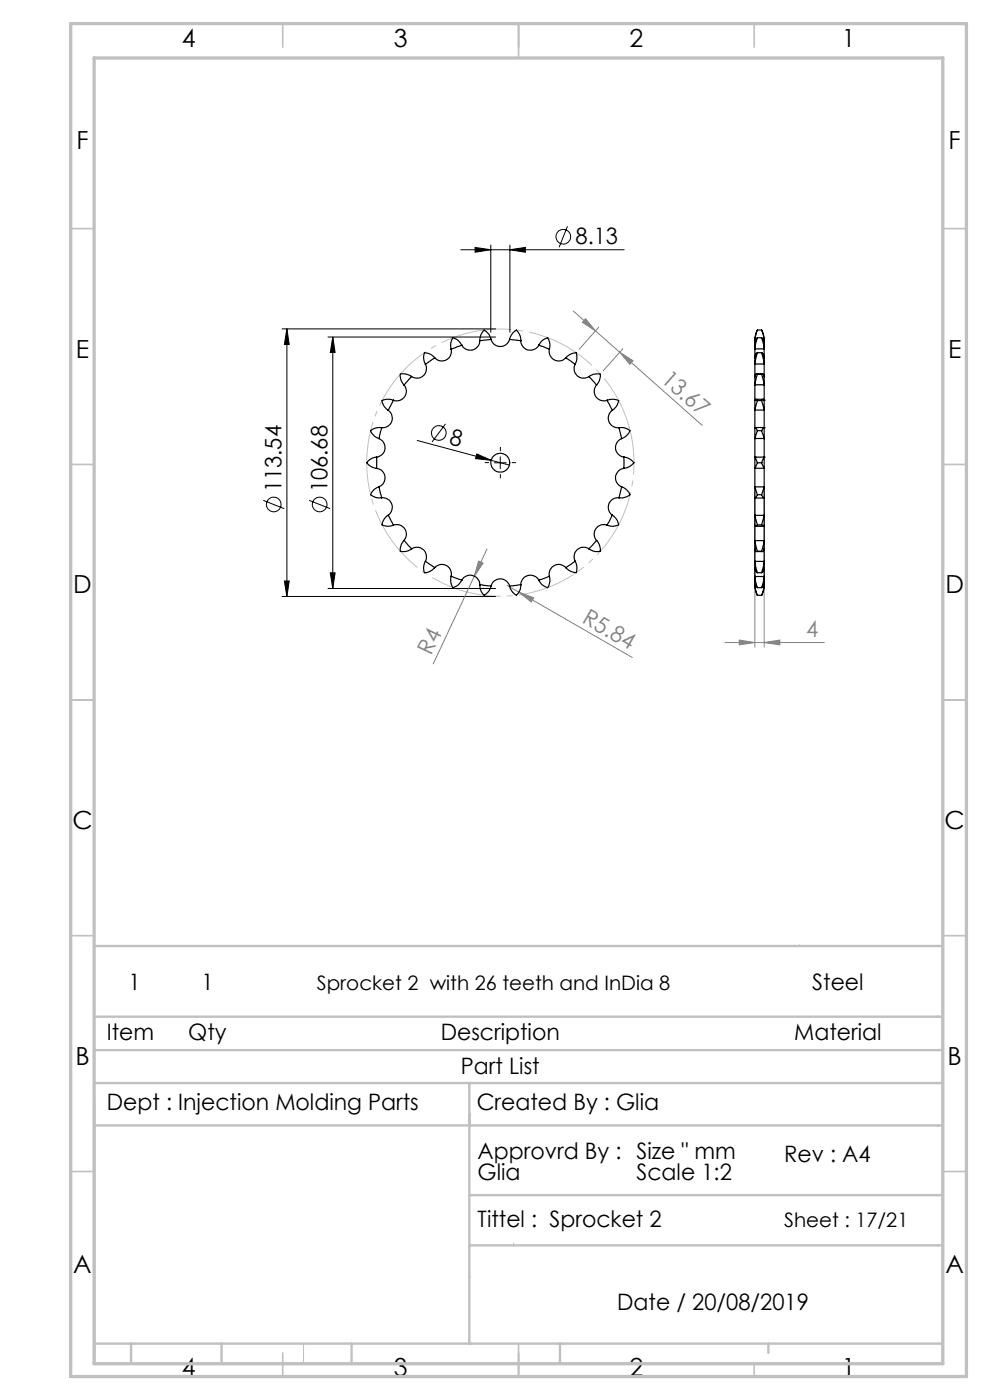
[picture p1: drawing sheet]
<svg xmlns="http://www.w3.org/2000/svg" width="210mm" height="297mm" viewBox="0 0 210 297" stroke-linecap="round" stroke-linejoin="round" font-family="sans-serif">
<g fill="none" stroke="#000" stroke-width=".21">
<path d="M97.8 53h34.6M100.8 52.5l3.3 .5-3.3 .5zM104.1 52v18.5M108.2 53l3.2-.5v1zM108.2 52v18.5M120.4 48l-1.8 4.5M59.8 69.8h45.3M60.9 69.8v56.7M60.9 69.8l.4 3.3h-1zM69.6 71.5h35.5M70.6 71.5v53.3M70.6 71.5l.5 3.3h-1z"/>
<path d="M88.5 93.4l15.7 4.2M94.5 89.9l-2.8 3.9M101.1 96.3l3.1 1.3-3.3-.3zM104.2 97.6l3.9 1.1M104.9 98.2h2.5M106.1 96.9v2.5M55.8 106.1l4.5 1.8M65.6 106.1l4.4 1.8M59.8 126.5h45.3M60.3 123.3h1l-.4 3.2zM69.6 124.8h35.5M70.1 121.5h1l-.5 3.3z"/>
<circle cx="119.5" cy="50.2" r="1.55"/>
<circle cx="93.1" cy="91.9" r="1.56"/>
<circle cx="58.1" cy="107" r="1.55"/>
<circle cx="67.8" cy="107" r="1.55"/>
</g>
<path d="M133.2 89.9a28.3 28.3 0 0 0-47.4-11.5 28.3 28.3 0 0 0 13 47.1 28.3 28.3 0 0 0 34.8-34.2l-.4-1.4" fill="none" stroke="#c0c0c0" stroke-width=".21" stroke-dasharray="15.2 1.3 1.3 1.3" stroke-dashoffset="4.3" stroke-linecap="butt"/>
<g fill="none" stroke="#808080" stroke-width=".21">
<path d="M121.6 66l4.7 4.2M124.2 67.6l2.1 2.6-2.8-1.8zM126.3 70.2l22.6 20M127 69.4l-4.1 4.7M131.4 74.7l2.9 1.8-.7 .8zM132.1 74l-4.1 4.6M101.5 119l1 .4-1.9 2.8zM103.3 116.5l-11.4 24.3M160.1 104.3v33M162.1 104.3v33M107.6 124.2l2.5 1.4M110.1 125.6l3.1 1.2-.5 .9z"/>
<path d="M110.1 125.6l24 13.9M153.8 136.3h21.1M156.8 135.8l3.3 .5-3.3 .5zM162.1 136.3l3.3-.5v1z"/>
</g>
<path d="M103.6 98.1h-.7M106.1 95.6v-.7M108.6 98.1h.8M106.1 100.6v.8" fill="none" stroke="#000" stroke-width=".21" stroke-dasharray="15.2 1.3 1.3 1.3"/>
<path d="M169.6 200.4l.2 .3M99.6 229.8v23.7M108.9 263.7v.7M64.4 285v4.3" fill="none" stroke="#c0c0c0" stroke-width=".21"/>
<g fill="none" stroke="#c0c0c0" stroke-width=".35">
<path d="M60 5v5M110 5v7.3M160 5v5M15 48.5h5M200 48.5h5M15 98.5h5M200 98.5h5M15 148.5h5M200 148.5h5M15 198.5h5M200 198.5h5M15 248.5h5"/>
<path d="M200 248.5h5M60 287v5M110 285v7M160 289.3v2.7"/>
</g>
<g fill="none" stroke="#c0c0c0" stroke-width=".5">
<path d="M20 215.7h180M20 200.7h180M20 229.8h180M20 234v55.3M20 238.8h180M20 222.8h180M99.6 229.8v55.2M99.6 253.5h100.4M99.6 264.2h100.4M20 285h180M27.8 285v4.3M47 285v4.3"/>
<path d="M74.6 285v4.3M118.8 285v4.3M163 285v2"/>
</g>
<path d="M15 5h190v287h-190zM20 12.3h180v277h-180z" fill="none" stroke="#c0c0c0" stroke-width=".7"/>
<g fill="#000">
<path d="M101.1 96.3l3.1 1.3-3.3-.3z"/>
<path d="M100.8 52.5l3.3 .5-3.3 .5zM108.2 53l3.2-.5v1z"/>
<path d="M60.3 123.3h1l-.4 3.2zM60.9 69.8l.4 3.3h-1zM70.1 121.5h1l-.5 3.3zM70.6 71.5l.5 3.3h-1z"/>
</g>
<g fill="#808080">
<path d="M101.5 119l1 .4-1.9 2.8z"/>
<path d="M110.1 125.6l3.1 1.2-.5 .9z"/>
<path d="M156.8 135.8l3.3 .5-3.3 .5zM162.1 136.3l3.3-.5v1z"/>
<path d="M124.2 67.6l2.1 2.6-2.8-1.8zM131.4 74.7l2.9 1.8-.7 .8z"/>
</g>
<g fill="none" stroke="#000" stroke-width=".25">
<path d="M87.3 79.9l-1.6 1.8M87.3 79.9l-.1-.1a2.43 2.43 0 0 0-2.3-.3 2.85 2.85 0 0 0 .8 2.2M90.2 77.3a2.03 2.03 0 0 1-.4 2.4 2.03 2.03 0 0 1-2.5 .2M92.2 75.9l-2 1.4M92.2 75.9a2.86 2.86 0 0 0-2.2-1.1l-.1 .4a3.1 3.1 0 0 0 .3 2.1M95.7 74.1a2.04 2.04 0 0 1-1 2.2 2.04 2.04 0 0 1-2.5-.4M98 73.2l-2.3 .9M98 73.2l-.1-.1a2.79 2.79 0 0 0-1.8-1.5l-.2 .4a2.8 2.8 0 0 0-.2 2.1M101.8 72.3a2.02 2.02 0 0 1-1.6 2 2.02 2.02 0 0 1-2.2-1.1M104.1 72v-.1a2.82 2.82 0 0 0-1.4-1.9 3.1 3.1 0 0 0-.9 2.3M104.1 72l-2.3 .3M104.1 72a2.04 2.04 0 0 0 2 1.5 2.04 2.04 0 0 0 2-1.5"/>
<path d="M108.1 72l2.4 .3M108.1 72l.1-.5a2.96 2.96 0 0 1 1.3-1.5l.4 .4a2.91 2.91 0 0 1 .6 1.9M110.5 72.3a2.02 2.02 0 0 0 1.5 2 2.02 2.02 0 0 0 2.3-1.1M114.3 73.2l2.2 .9M114.3 73.2a2.7 2.7 0 0 1 1.9-1.6 2.7 2.7 0 0 1 .3 2.5M116.5 74.1a2.04 2.04 0 0 0 1.1 2.2 2.04 2.04 0 0 0 2.4-.4M120 75.9l2 1.4M120 75.9h.1a2.95 2.95 0 0 1 2.1-1.1l.1 .5a2.89 2.89 0 0 1-.3 2M122 77.3a2.04 2.04 0 0 0 .5 2.4 2.04 2.04 0 0 0 2.5 .2M125 79.9l1.5 1.8M125 79.9v-.1a2.82 2.82 0 0 1 2.4-.4v.5a2.98 2.98 0 0 1-.9 1.8M160.1 79.9v1.8"/>
<path d="M160.1 77.3v2.6M160.1 75.9v1.4M160.1 74.1v1.8M160.1 73.2v.9M160.1 72.2v1M160.1 74v.1M160.1 77.2v.1M160.1 77.2h2M160.1 74h2M160.1 72.2h.2M160.5 79.3h1.2M160.7 79.4l-.6 2.2"/>
<path d="M160.7 79.4h-.4l-.2 .5M160.7 74.8l-.6 2.4M160.7 74.8l-.4 .4-.2 .7M160.7 71.6l-.6 2.4M160.7 71.6l-.4 .8-.2 .8M160.7 70l-.4 1-.2 1M160.7 70l-.6 2.2M160.7 79.4h.9M160.7 74.8h.9M160.7 71.6h.9M160.7 70h.9M161.6 79.4l.5 2.2"/>
<path d="M161.6 79.4h.4l.1 .5M161.6 74.8l.5 2.4M161.6 74.8l.4 .4 .1 .7M161.6 71.6l.5 2.4M161.6 71.6l.4 .8 .1 .8M161.6 70l.5 2.2M161.6 70l.4 1 .1 1M161.9 72.2h.2M162.1 79.9v1.8M162.1 77.3v2.6M162.1 75.9v1.4M162.1 74.1v1.8"/>
<path d="M162.1 73.2v.9M162.1 72.2v1M162.1 74v.1M162.1 77.2v.1M79.9 97v2.4M79.9 97h-.1a2.8 2.8 0 0 0-2 1.2 3.1 3.1 0 0 0 2.1 1.2M79.9 99.4a2.02 2.02 0 0 1 1.8 1.7 2.02 2.02 0 0 1-1.3 2.2M80.4 93.1a2.04 2.04 0 0 1 1.3 2.1 2.04 2.04 0 0 1-1.8 1.8M81 90.7l-.6 2.4M81 90.7l-1.2 .1-1.2 .6a2.88 2.88 0 0 0 1.8 1.7M82.4 87.1a2.04 2.04 0 0 1 .7 2.3 2.04 2.04 0 0 1-2.1 1.3M83.5 84.9l-1.1 2.2"/>
<path d="M83.5 84.9h-.2a2.82 2.82 0 0 0-2.3 .1l.1 .4a3 3 0 0 0 1.3 1.7M85.7 81.7a2.03 2.03 0 0 1 .1 2.5 2.03 2.03 0 0 1-2.3 .7M126.5 81.7a2.01 2.01 0 0 0-.1 2.5 2.01 2.01 0 0 0 2.4 .7M128.8 84.9l1.1 2.2M128.8 84.9a2.98 2.98 0 0 1 2.4 .1 3.2 3.2 0 0 1-1.3 2.1M129.9 87.1a2.02 2.02 0 0 0-.7 2.3 2.02 2.02 0 0 0 2.1 1.3M131.3 90.7l.5 2.4M131.3 90.7a2.78 2.78 0 0 1 2.3 .7 2.88 2.88 0 0 1-1.8 1.7M131.8 93.1a2.04 2.04 0 0 0-1.2 2.1 2.04 2.04 0 0 0 1.7 1.8M132.3 97v2.4M132.3 97h.1a2.93 2.93 0 0 1 2.1 1.2l-.4 .3a3.1 3.1 0 0 1-1.8 .9M132.3 99.4a2.02 2.02 0 0 0-1.7 1.7 2.02 2.02 0 0 0 1.2 2.2"/>
<path d="M160.1 97l.6 1.2M160.1 97v2.4M160.1 97h.1M160.1 90.7h.2l.4 .7M160.1 90.7v2.4M160.1 90.7h.1M160.1 93.1v3.9M160.1 99.4v3.9M160.1 87.1v3.6M160.1 84.9h.1M160.1 84.9l.3-.2 .3 .3M160.1 84.9v2.2"/>
<path d="M160.1 81.7v3.2M160.1 97h2M160.1 99.3h2M160.1 81.6v.1M160.1 87v.1M160.1 93v.1M160.1 99.3v.1M160.1 93h2M160.1 87h2M160.1 81.6h2M160.2 90.7h1.9M160.3 84.7h1.6"/>
<path d="M160.7 98.2l-.6 1.1M160.7 91.4l-.6 1.6M160.7 85l-.6 2M160.7 98.2h.9M160.7 91.4h.9M160.7 85h.9M161.6 98.2l.5 1.1M161.6 91.4l.5 1.6M161.6 85l.5 2M162.1 97l-.5 1.2M162.1 97h.1M162.1 97v2.4"/>
<path d="M162.1 90.7h-.1l-.4 .7M162.1 90.7h.1M162.1 90.7v2.4M162.1 93.1v3.9M162.1 99.4v3.9M162.1 87.1v3.6M162.1 84.9l-.2-.2-.3 .3M162.1 84.9h.1M162.1 84.9v2.2M162.1 81.7v3.2M162.1 81.6v.1M162.1 87v.1"/>
<path d="M162.1 93v.1M162.1 99.3v.1M80.4 103.3l.6 2.3M80.4 103.3h-.1a2.81 2.81 0 0 0-1.7 1.6l1.1 .6 1.3 .1M81 105.6a2.05 2.05 0 0 1 2.1 1.3 2.05 2.05 0 0 1-.7 2.4M82.4 109.3l1.1 2.1M82.4 109.3l-.9 .9-.5 1.1 1.2 .4 1.3-.3M83.5 111.4a2.05 2.05 0 0 1 2.3 .8 2.05 2.05 0 0 1-.1 2.4M85.7 114.6l1.6 1.8M85.7 114.6l-.3 .4a2.11 2.11 0 0 0-.4 2 3.1 3.1 0 0 0 2.3-.6M87.3 116.4a2.02 2.02 0 0 1 2.5 .2 2.02 2.02 0 0 1 .4 2.5M90.2 119.1l2 1.3"/>
<path d="M90.2 119.1v.1a2.32 2.32 0 0 0-.1 2.3h.3a2.88 2.88 0 0 0 1.8-1.1M122 119.1l-2 1.3M122 119.1a3.1 3.1 0 0 1 .2 2.4 2.99 2.99 0 0 1-2.2-1.1M125 116.4a2.03 2.03 0 0 0-2.6 .2 2.03 2.03 0 0 0-.4 2.5M126.5 114.6l-1.5 1.8M126.5 114.6l.6 .9 .3 1.4a2.78 2.78 0 0 1-2.4-.5M128.8 111.4a2.03 2.03 0 0 0-2.4 .8 2.03 2.03 0 0 0 .1 2.4M129.9 109.3l-1.1 2.1M129.9 109.3a3 3 0 0 1 1.3 2 2.85 2.85 0 0 1-2.4 .1M131.3 105.6a2.04 2.04 0 0 0-2.2 1.3 2.04 2.04 0 0 0 .8 2.4M131.8 103.3l-.5 2.3M131.8 103.3h.1a2.81 2.81 0 0 1 1.7 1.6l-1.1 .6-1.2 .1"/>
<path d="M160.1 103.3l.6 1.6M160.1 103.3v2.3M160.1 105.6v3.7M160.1 109.3l.6 2M160.1 109.3v2.1M160.1 111.4v3.2M160.1 114.7l.6 2.2M160.1 116.4l.3 .6 .3-.1M160.1 114.6v1.8M160.1 116.4v2.7M160.1 119.1l.6 2.4M160.1 119.1v1.3"/>
<path d="M160.1 103.3h.1M160.1 105.6h.1M160.1 109.3h.1M160.1 111.4h.1M160.1 114.6v.1M160.1 119.1h.1M160.1 103.3h2M160.1 109.3h2M160.1 114.7h2M160.1 119.1h2M160.2 105.7h1.9M160.3 111.7h1.6"/>
<path d="M160.5 117h1.2M160.7 104.9l-.6 .7M160.7 111.3a.27 .27 0 0 1-.3 .4 .27 .27 0 0 1-.3-.3M160.7 104.9h.9M160.7 111.3h.9M160.7 116.9h.9M161.6 104.9l.3 .6 .2 .1M161.6 111.3l.1 .2a.2 .2 0 0 0 .3 .2 .2 .2 0 0 0 .1-.3M162.1 103.3l-.5 1.6M162.1 103.3v2.3M162.1 105.6v3.7M162.1 109.3l-.5 2"/>
<path d="M162.1 109.3v2.1M162.1 111.4v3.2M162.1 114.7l-.5 2.2M162.1 116.4l-.2 .6-.3-.1M162.1 114.6v1.8M162.1 116.4v2.7M162.1 119.1l-.5 2.4M162.1 119.1v1.3M162.1 103.3h.1M162.1 109.3h.1M162.1 111.4h.1M162.1 114.6v.1"/>
<path d="M162.1 119.1h.1M92.2 120.4a2.04 2.04 0 0 1 2.5-.4 2.04 2.04 0 0 1 1 2.2M95.7 122.2l2.3 .9M95.7 122.2v.2a2.94 2.94 0 0 0 .4 2.3l.1-.1a2.93 2.93 0 0 0 1.8-1.5M98 123.1a2.03 2.03 0 0 1 2.2-1 2.03 2.03 0 0 1 1.6 1.9M101.8 124l2.3 .3M101.8 124v.1a2.95 2.95 0 0 0 .9 2.2 2.74 2.74 0 0 0 1.4-2M104.1 124.3a2.04 2.04 0 0 1 2-1.5 2.04 2.04 0 0 1 2 1.5M110.5 124l-2.4 .3M110.5 124v.1a2.83 2.83 0 0 1-1 2.2 3 3 0 0 1-1.4-2M114.3 123.1a2.03 2.03 0 0 0-2.3-1 2.03 2.03 0 0 0-1.5 1.9M116.5 122.2l-2.2 .9"/>
<path d="M116.5 122.2l.1 .1a2.77 2.77 0 0 1-.4 2.4 2.73 2.73 0 0 1-1.9-1.6M120 120.4a2.04 2.04 0 0 0-2.4-.4 2.04 2.04 0 0 0-1.1 2.2M160.1 120.4l.2 .7 .4 .4M160.1 120.4v1.8M160.1 122.3l.6 2.4M160.1 123.1l.3 1.1 .3 .5M160.1 122.2v.9M160.1 123.1v1M160.1 124.1l.6 2.2M160.1 124.3l.2 1 .4 1M160.1 122.2v.1M160.1 122.3h2"/>
<path d="M160.1 124.1h.2M160.7 121.5h.9M160.7 124.7h.9M160.7 126.3h.9M161.9 124.1h.2M162.1 120.4l-.1 .7-.4 .4M162.1 120.4v1.8M162.1 123.1l-.1 .8-.4 .8M162.1 122.3l-.5 2.4M162.1 122.2v.9M162.1 123.1v1M162.1 124.3l-.1 1-.4 1"/>
<path d="M162.1 124.1l-.5 2.2M162.1 122.2v.1"/>
<circle cx="106.1" cy="98.2" r="2"/>
</g>
<g font-size="5.3">
<text x="38.5" y="9.9">4</text>
<text x="83.5" y="9.9">3</text>
<text x="133.6" y="9.9">2</text>
<text x="178.6" y="9.9">1</text>
<text x="16.2" y="31.6">F</text>
<text x="201.2" y="31.6">F</text>
<text x="16.1" y="75.9">E</text>
<text x="201.1" y="75.9">E</text>
<text x="15.5" y="125.9">D</text>
<text x="200.5" y="125.9">D</text>
<text x="15.4" y="175.9">C</text>
<text x="200.4" y="175.9">C</text>
<text x="16" y="225.9">B</text>
<text x="201" y="225.9">B</text>
<text x="15.5" y="270.1">A</text>
<text x="200.5" y="270.1">A</text>
<text x="38.5" y="291.9">4</text>
<text x="83.5" y="291.9">3</text>
<text x="133.6" y="291.9">2</text>
<text x="178.6" y="291.9">1</text>
</g>
<g font-size="4.8">
<text x="122.1" y="51.8">8.13</text>
<text x="95.1" y="94.1" transform="rotate(15 95.1 94.1)">8</text>
<text x="59.7" y="104.4" transform="rotate(-90 59.7 104.4)">113.54</text>
<text x="69.5" y="104.4" transform="rotate(-90 69.5 104.4)">106.68</text>
<text x="27.3" y="210">1</text>
<text x="42.7" y="210">1</text>
<text x="172.3" y="210">Steel</text>
<text x="22.7" y="220.7">Item</text>
<text x="39.9" y="220.7">Qty</text>
<text x="93.5" y="220.7">Description</text>
<text x="168.5" y="220.7">Material</text>
<text x="97.8" y="227.8">Part List</text>
<text x="22.7" y="235.6">Dept : Injection Molding Parts</text>
<text x="101.1" y="235.6">Created By : Glia</text>
<text x="101.3" y="245.8">Approvrd By : Size &quot; mm</text>
<text x="101.3" y="250.3">Glia</text>
<text x="135" y="250.3">Scale 1:2</text>
<text x="166.3" y="246.5">Rev : A4</text>
<text x="101.3" y="260.3">Tittel : Sprocket 2</text>
<text x="130.9" y="277.8">Date / 20/08/2019</text>
</g>
<g font-size="4.8" fill="#808080">
<text x="140" y="80.8" transform="rotate(42 140 80.8)">13.67</text>
<text x="123.3" y="132" transform="rotate(30 123.3 132)">R5.84</text>
<text x="171" y="135.2">4</text>
<text x="91.5" y="139.2" transform="rotate(-65 91.5 139.2)">R4</text>
</g>
<g font-size="4.2">
<text x="67.2" y="210">Sprocket 2 with 26 teeth and InDia 8</text>
<text x="166.3" y="260.3">Sheet : 17/21</text>
</g>
</svg>
